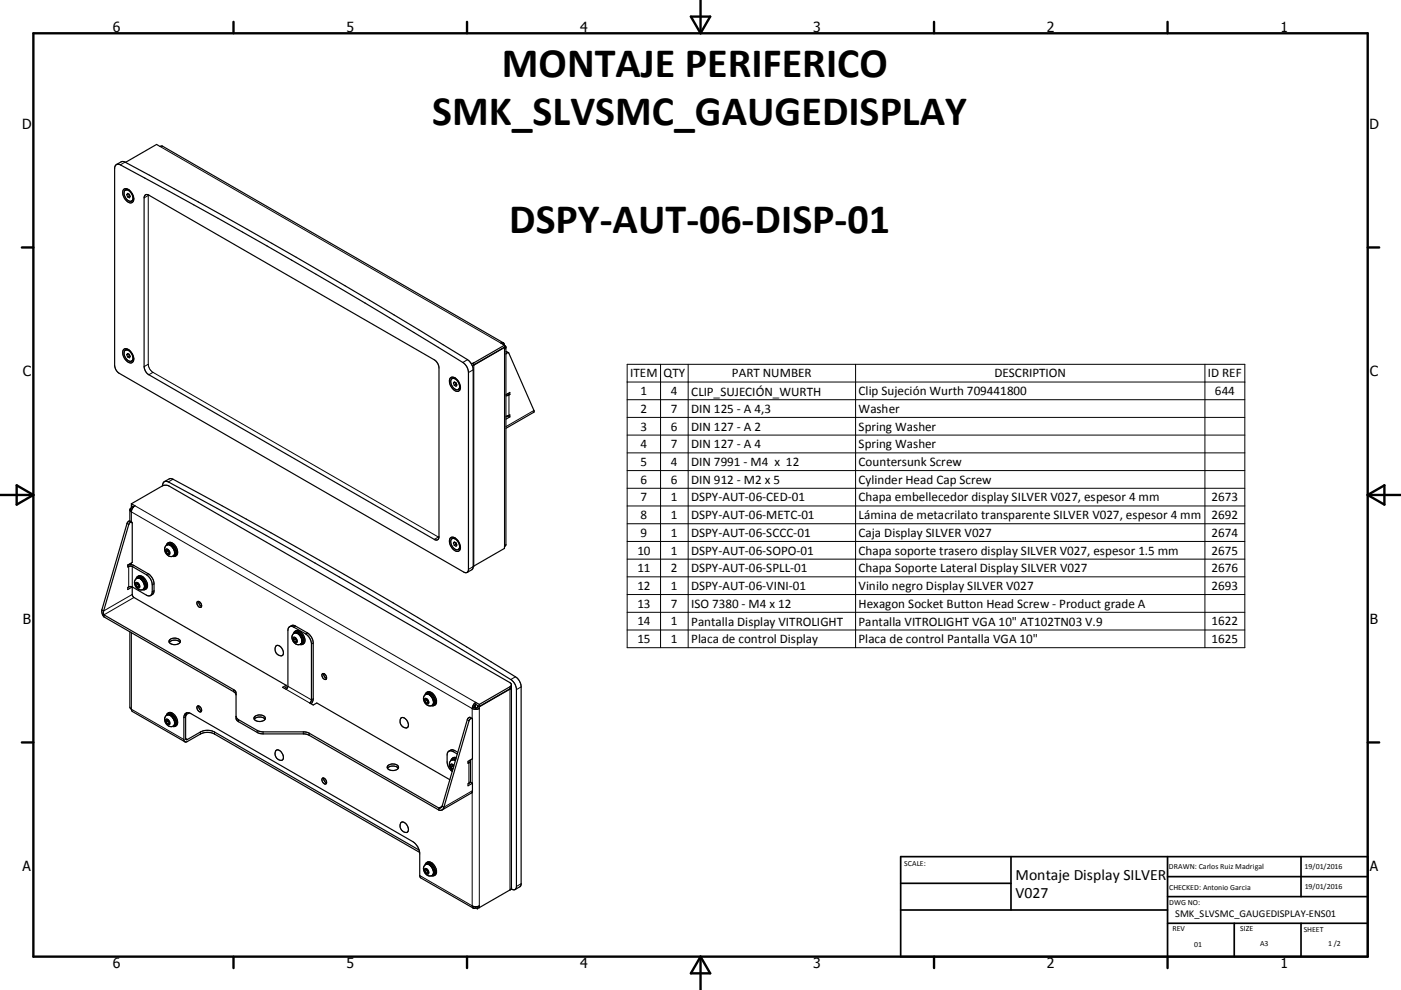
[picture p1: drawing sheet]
<svg xmlns="http://www.w3.org/2000/svg" width="420mm" height="297mm" viewBox="0 0 420 297" stroke-linecap="round" stroke-linejoin="round" font-family="sans-serif">
<g fill="none" stroke="#000" stroke-width=".36">
<path d="M34.7 49.5l.9-.2a1738.8 1738.8 0 0 1 103.7 59.9 3.8 3.8 0 0 1 1.1 2.6v59a.85 .85 0 0 1-.4 .9 .85 .85 0 0 1-1-.1l-103.2-59.6a3.1 3.1 0 0 1-1.4-2.4v-59.1zM34.9 49.4l1.6-.9h.5a1724.7 1724.7 0 0 1 103.7 59.8 4.1 4.1 0 0 1 1.2 2.7v59l-.4 .9-1.5 .8M37.1 56.8a2.04 2.04 0 0 1 2.7 1.6 1.57 1.57 0 0 1-.6 2.5 3 3 0 0 1-2.1-4.1zM37.3 57.3a1.3 1.3 0 0 1 2.1 .7 1.4 1.4 0 0 1-.3 2.4 2.56 2.56 0 0 1-1.8-3.1zM37.6 48.7l9.3-5.4 1.1 .6h.7l102.2 59M38 58.4l.3-.4 .5 .3 .2 .7-.2 .3-.5-.2M38 58.4l.3 .7M38.5 58.1l-.5 .3M38.6 56.9l-.4-.1-.6 .3M38.6 58.2l.2 .6M38.8 58.8h.2M38.8 58.8l-.5 .3"/>
<path d="M40.1 59.5l-.6 .8M43.5 58.5l.4-.2 .7 .3 85.6 49.4a3.1 3.1 0 0 1 1.4 2.4v50.6a.85 .85 0 0 1-.4 .9 .85 .85 0 0 1-1-.1l-85.6-49.4a3 3 0 0 1-1.4-2.4v-50.6zM37.1 104.8a2.04 2.04 0 0 1 2.7 1.6 1.58 1.58 0 0 1-.6 2.5 3 3 0 0 1-2.1-4.1zM37.3 105.3a1.43 1.43 0 0 1 2.2 1 1.23 1.23 0 0 1-.4 2.1 2.56 2.56 0 0 1-1.8-3.1zM38 106.4l.3-.3 .5 .2 .2 .7-.2 .3-.5-.2M38 106.4l.3 .7M38.5 106.2l-.5 .2M38.6 104.9h-.6l-.4 .2M38.6 106.3l.2 .5M38.8 106.8h.2M38.8 106.8l-.5 .3M40.1 107.5l-.6 .8"/>
<path d="M135 113.4a2.15 2.15 0 0 1 2.9 1.9 1.32 1.32 0 0 1 .1 1.3 1.32 1.32 0 0 1-1.1 .8 3.1 3.1 0 0 1-1.9-4zM135.4 113.7a1.98 1.98 0 0 1 2.4 2.1 .92 .92 0 0 1-.5 1.1 .92 .92 0 0 1-1.2-.4 2.33 2.33 0 0 1-.7-2.8zM136 114.9l.2-.3 .5 .3 .3 .6-.3 .4-.5-.3M136 114.9l.2 .7M136.4 114.7l-.4 .2M136.6 113.5l-.5-.1-.6 .2M136.6 114.8l.1 .5M136.7 115.3h.2M136.7 115.3l-.5 .3M138 116l-.2 .6-.4 .3M142 109.5l-.4 .2M150.2 102.9a.65 .65 0 0 1 .7 0 .65 .65 0 0 1 .3 .7z"/>
<path d="M151.2 104.2h.1M151.2 103.6l.5 .5v59.4l-.5 .5v.5l-9.3 5.4M151.2 104.2l-9.6 5.5M151.2 103.6v1.2l.5-.6M151.2 103.6l-9.2 5.3-.7 .2M151.7 105.5l.7 .3M152.3 118l.5 .3M152.5 105.8h-.4l-.4 .4M152.5 105.8l7.6 17.3-.1 .6M152.8 118.3l-1.1 .5M152.8 118.3v-.6l-1.1 .7M151.7 124.9l1.1-.4v.6"/>
<path d="M152.3 124.8l-.6 .4M152.3 124.7v.1M152.3 124.8l.5 .3M152.8 125.1l-1.1 .7M160 123.7l-8.3 4.8M39 156.3l-.5 .1-.4 .7-7.6 25.9M39 156.3l.5 .3M39.4 151.1v.6l.6 .4M39.4 151.8v.6M39.4 151.1l1.1 .6-.6 .5M39.4 151.8l.5 .3M39.4 152.4l.3 .1"/>
<path d="M39.4 152.4l-.4 .5-.1 3.4M39.5 151.8h-.1M39.5 156.6l.2 .4v11.7l-1.4 .8v.6l.8-.3 .6 .2 4.2 2.4a3.9 3.9 0 0 1 1.7 3.1v2.3l-.4 .8M39.5 156.6l-.6 .2-.3 .6-7.5 25.9M39.9 152.2l-.5 1.4-.4-.6M39.9 152.1v.1M40 152.1h-.1M48.8 145.7a1.07 1.07 0 0 1 .4-1.2 1.07 1.07 0 0 1 1.3 .1 1884 1884 0 0 1 102.9 59.4l.9 1.2 .5 1.4v59.6a.86 .86 0 0 1-.5 .7 .86 .86 0 0 1-.9-.2M48.8 145.7l-9.4 5.4M48.8 145.7l1.1-.1 .8 .2 102.2 59 .4 .6M49.3 144.5l1.6-.9h.5a1743.2 1743.2 0 0 1 103.7 59.9 4.1 4.1 0 0 1 1.1 2.6v59l-.2 .8-1.6 1M38.3 169.6h1.7l4.4 2.5a3.9 3.9 0 0 1 1.8 3.1l-.1 2.7-.4 .5-.9 .4-.7-.1-4.4-2.6"/>
<path d="M38.3 176.2l.8-.2 .6 .1-1.4 .8zM38.9 169.1v.3M39.7 176.1v2.4l.5 .8 45.6 26.3M40.8 173.7a1.05 1.05 0 0 1 .8-.9 1.05 1.05 0 0 1 1.1 .5 2.38 2.38 0 0 1 .7 3.6h-.7M40.8 175.6v-.6h.5l.4 .5v.6l-.4 .1M40.8 175.6l.5 .6M41.1 173.5a1.93 1.93 0 0 0-.5 2.4 1.93 1.93 0 0 0 2.4 .9M41.1 173.5l.6-.1 .5 .2M41.2 173a1.76 1.76 0 0 1 2.6 1.1 1.73 1.73 0 0 1-.3 2.8M41.3 175.3l.4 .6M41.3 175.3l-.5 .3M41.3 175v.3"/>
<path d="M41.7 175.9l-.4 .3M42.2 173.6a2.9 2.9 0 0 1 1.2 2.2M42.3 173.7l.1-.3a2.28 2.28 0 0 1 .9 3.2l-.3 .2M42.3 173.3v.4M42.3 173.3l-.1 .3M42.3 173.7a3.2 3.2 0 0 1 1.1 2.1M42.3 173.3l-.6-.1-.6 .3M43.1 176.6l-.1 .2M43.3 176.3l-.2 .3M43.4 175.8l-.1 .5M49.8 163.6a1.04 1.04 0 0 1 .9-.8 1.04 1.04 0 0 1 1 .5 2.73 2.73 0 0 1 .9 3.5l-.9 .1M49.8 163.6a2.02 2.02 0 0 0-.1 2.3 2.02 2.02 0 0 0 2 1"/>
<path d="M49.9 165.6v-.6h.4l.5 .5v.6h-.5M49.9 165.6l.4 .5M50.1 163.5l.4-.1 .7 .2M50.1 163.5l-.3 .1M50.3 163a1.96 1.96 0 0 1 2.7 1.4 1.66 1.66 0 0 1-.5 2.5M50.3 165.3l.5 .6-.5 .2M50.3 165.3l-.4 .3M50.3 165v.3M51.2 163.6a2.81 2.81 0 0 1 1.2 2.7M51.3 163.7l.2-.3a2.28 2.28 0 0 1 .9 3.2l-.4 .1M51.3 163.3v.4M51.3 163.3l-.1 .3"/>
<path d="M51.3 163.7l.2 .2a2.77 2.77 0 0 1 .9 2.3M51.3 163.3l-.5-.1-.7 .3M52 166.7l-.3 .2M52.2 166.6l-.2 .1M52.4 166.3l-.2 .3M52.4 166.2l-.2 .4M135 161.4a2.15 2.15 0 0 1 2.9 1.9 1.3 1.3 0 0 1 .1 1.3 1.3 1.3 0 0 1-1.1 .8 3.1 3.1 0 0 1-1.9-4zM135.4 161.7a1.98 1.98 0 0 1 2.4 2.1 .92 .92 0 0 1-.5 1.1 .92 .92 0 0 1-1.2-.4 2.31 2.31 0 0 1-.7-2.8zM136 162.9l.2-.3 .5 .3 .3 .6-.3 .4-.5-.3M136 162.9l.2 .7M136.4 162.7l-.4 .2M136.6 161.5l-.6-.1-.5 .2"/>
<path d="M136.6 162.8l.1 .5M136.7 163.3l.2 .1M136.7 163.3l-.5 .3M138 164l-.2 .6-.4 .3M30.5 183a2.54 2.54 0 0 0 .7 2.1M30.5 183l.6 .3M31.1 183.3l.1 1.2M31.2 184.5v.6M31.2 184.5l39.1 22.5 .5 .9v7.6l.2 .5 .5 .5 6.4 3.6 13.4 .1 1.2 .3 39.1 22.5M31.2 185.1l38.8 22.4 .6 .5 .2 .5M38.9 189.6l.2 22.9 .6 1 15.7 9M50.8 192.7a2.25 2.25 0 0 1 3.2 0"/>
<path d="M51 191.9a2.03 2.03 0 0 1 3.1 .6 1.93 1.93 0 0 1-3.4-.1zM59.1 180.6a1.02 1.02 0 0 1 1.1 .4 1.02 1.02 0 0 1 0 1.2 1.29 1.29 0 0 1-1.1-1.6zM59.6 180.5v.1a1.38 1.38 0 0 0 .8 1.3M82.8 193.7a1.95 1.95 0 0 1 1.8 3 1.89 1.89 0 0 1-1.9-.9 1.89 1.89 0 0 1 .1-2.1zM86.8 188l.9-.4 .7 .1 3.8 2.2a4 4 0 0 1 1.7 3v16.8l-.6 1.5M88 190.1a1.03 1.03 0 0 1 .9-.8 1.03 1.03 0 0 1 1 .5 2.6 2.6 0 0 1 .9 3.5l-.9 .1M88 190.1a2.03 2.03 0 0 0-.2 2.3 2.03 2.03 0 0 0 2.1 1M88 192v-.6h.5l.4 .6v.5l-.4 .1M88 192l.5 .6M88.3 189.9a2.2 2.2 0 0 1 1.9 3.3M88.3 189.9a1.77 1.77 0 0 1 2.5 1.5l.1 1.1-.7 .7M88.3 189.9l-.3 .2"/>
<path d="M88.5 189.4a1.96 1.96 0 0 1 2.6 1.5 1.63 1.63 0 0 1-.4 2.4M88.5 191.8l.4 .5M88.5 191.8l-.5 .2M88.5 191.5v.3M88.9 192.3l-.4 .3M90.2 193.2l-.3 .2M49.8 214.7a1.04 1.04 0 0 1 .9-.8 1.04 1.04 0 0 1 1 .5 2.72 2.72 0 0 1 .9 3.5h-.9M49.8 214.7a2.04 2.04 0 0 0-.1 2.2 2.04 2.04 0 0 0 2 1M49.9 216.6v-.6h.4l.5 .5v.6l-.5 .1M49.9 216.6l.4 .6M50.1 214.5l1.1 .2M50.1 214.5l-.3 .2"/>
<path d="M50.3 214a1.96 1.96 0 0 1 2.7 1.5 1.67 1.67 0 0 1-.5 2.4M50.3 216.4l.5 .5M50.3 216.4l-.4 .2M50.3 216.1v.3M50.8 216.9l-.5 .3M51.2 214.7a2.86 2.86 0 0 1 1.2 2.4M51.3 214.4v.3M51.3 214.7l.2-.3a2.28 2.28 0 0 1 .9 3.2l-.4 .2M51.3 214.4l-.1 .3M51.3 214.7a2.96 2.96 0 0 1 1.1 2.4M51.3 214.4l-.5-.2-.7 .3M52 217.8l-.3 .1"/>
<path d="M52.2 217.7l-.2 .1M52.4 217.3l-.2 .4M52.4 217.1v.2M55.8 214.4l-.1 .2M55.9 214.1l-.1 .3M55.9 214.1v.1M55.9 214l-.2 1v6.8l.5 .1 3.9-2.3a4.5 4.5 0 0 1 4.2 0l61.3 35.4M56 213.9l-.1 .1M56.7 213.9l-.9 .5M59.1 211.9a1.02 1.02 0 0 1 1.1 .5 1.02 1.02 0 0 1 0 1.2 1.31 1.31 0 0 1-1.1-1.7zM59.6 211.8l.2 1 .6 .5M70.8 214.9l.3 .7 .4 .3 5.8 3.4 .9 .2 13.1 .1 .9 .1 39.4 22.7"/>
<path d="M76.2 215.8a2.25 2.25 0 0 1 3.3 0M76.4 214.9a2 2 0 0 1 3.1 .6 1.95 1.95 0 0 1-3.3-.1zM85.8 205.6l-1.1 .6 1.1 .6 .5-.9v-16.7a1.07 1.07 0 0 1 .5-1.2 1.07 1.07 0 0 1 1.3 .1l3.5 2.1a4.1 4.1 0 0 1 1.8 2.7v17.2l-.6 .8 1.1 .6 1.1-.6 39.9 23M85.8 205.6v.6l-.6 .3M96.7 202.1a1.08 1.08 0 0 1 1 .6 1.08 1.08 0 0 1-.1 1.2 1.22 1.22 0 0 1-.9-1.8zM97.1 202.1l.1 .8 .7 .6M120.3 215.3a1.94 1.94 0 0 1 1.8 1 1.94 1.94 0 0 1-.1 2 1.9 1.9 0 0 1-1.8-.9 1.9 1.9 0 0 1 .1-2.1zM127.4 208.4a1.05 1.05 0 0 1 .9-.8 1.05 1.05 0 0 1 1.1 .5 2.66 2.66 0 0 1 .8 3.5l-.9 .1M127.5 210.4v-.6h.4l.5 .5v.6l-.5 .1M127.5 210.4l.4 .6M127.7 208.3a1.9 1.9 0 0 0-.3 2.6 1.9 1.9 0 0 0 2.7 .3 2.45 2.45 0 0 0-1-3l-.2 .3M127.9 207.8a1.94 1.94 0 0 1 2.7 1.4 1.61 1.61 0 0 1-.5 2.5"/>
<path d="M127.9 210.1l.5 .6M127.9 210.1l-.4 .3M128 209.8l-.1 .3M128.3 208.2l-.6 .1M128.3 208.2l.5 .2M128.4 210.7l-.5 .3M128.8 208.4l.2 .2M128.9 208.1v.4M128.9 208.1l-.1 .3M128.9 208.5a2.17 2.17 0 0 1 .8 3M128.9 208.1l-.5-.1-.7 .3M129.1 208.7l.6 .8 .3 1.1"/>
<path d="M141.5 215.5l-.8-.3-.6 .7-7.5 26M141.6 212.6l.9 .2 1.2-.2M142.1 212.2l-.5 .4M142.1 212.2h1.1M142.6 210.7l1.1 .6M142.6 211.3l1.1 .6M142.6 210.7v.6M142.6 211.3l-.5 .9M142.6 210.7l-.7 .7-.3 1.2M143.2 211.7l.5 .3M143.2 211.7v.5M143.2 212.2l.5 .4"/>
<path d="M143.2 211.7h.1M143.7 211.3v.6M143.7 212v.6M153.3 206.2l-.4 .5-9.2 5.3M153.3 205.4l.1 61.3M153.3 205.4l-.4 .6-9.2 5.3M153.3 206l-.4 .6-9.2 5.3M55.4 222.5l-.3-.6v-6.6a1.3 1.3 0 0 1 .7-1.3 1.3 1.3 0 0 1 1.5 .1l66.4 38.4a4.6 4.6 0 0 1 2.1 3.6v6.6l.2 .6 15.9 9.2M55.4 222.5l.6 .1 4.1-2.4a4.7 4.7 0 0 1 4.2 0l61.5 35.5M82.7 225.2a1.57 1.57 0 0 1 2.2 1.4 .98 .98 0 0 1-.2 1.4 .98 .98 0 0 1-1.4-.3 1.95 1.95 0 0 1-.6-2.5zM96.7 233.5a1.09 1.09 0 0 1 1 .5 1.09 1.09 0 0 1-.1 1.2 1.22 1.22 0 0 1-.9-1.7zM97.1 233.4l.1 .8 .7 .7"/>
<path d="M116.2 230.5a2.25 2.25 0 0 1 3.2 0M116.2 229.8a2.04 2.04 0 0 1 3.3 .4 1.96 1.96 0 0 1-3.4-.1zM134.6 225.4l1.1-.5 1.5 .8M135.2 230.1l.5 .5M135.5 228a1.91 1.91 0 0 0 .2 3.2M135.5 228l.4-.1 .6 .2M135.6 227.5l-.4 .7M135.6 227.5l1.1 .1M135.7 230.6h.1M135.7 229.8l.3 .3M135.7 229.8l-.5 .3M135.7 229.5v.3"/>
<path d="M135.9 230.6h-.2M136 229.9l-.3-.4h-.5v.6M136.6 227.8l-.6-.1-.5 .3M136.8 227.3l-.7-.1-.5 .3M137.1 226.2l-1.3-.7a1.09 1.09 0 0 0-1.2-.1 1.09 1.09 0 0 0-.6 1.1v2.1a3.8 3.8 0 0 0 1.6 2.9M140.6 235l-.3 .1v.6l1.3-.7M140.6 235l.5-.3 .5 .3M141 228v6.4l-.4 .6M141 228.3l-.7 .7v-.6l1.3-.8v-11.7a.42 .42 0 0 0-.4-.4 .42 .42 0 0 0-.4 .4l-7.7 26.3M141.6 235l-.1 2.8-8.9 5.2M120.3 246.7a1.94 1.94 0 0 1 1.7 3 1.91 1.91 0 0 1-1.8-.9 1.91 1.91 0 0 1 .1-2.1zM127.4 259.5a1.06 1.06 0 0 1 .9-.8 1.06 1.06 0 0 1 1.1 .5 2.66 2.66 0 0 1 .8 3.5h-.9"/>
<path d="M127.7 259.3a1.93 1.93 0 0 0-.4 2.5 1.93 1.93 0 0 0 2.4 .8M127.9 258.8a1.94 1.94 0 0 1 2.7 1.5 1.6 1.6 0 0 1-.5 2.4M128.3 259.2l-.6 .1M128.3 259.2l.5 .3M128.8 259.5l.2 .1M128.9 259.2v.3M128.9 259.5a2.96 2.96 0 0 1 1.1 2.6M128.9 259.5l.2-.3a2.28 2.28 0 0 1 .9 3.2l-.3 .2M128.9 259.2l-.1 .3M128.9 259.2l-.5-.2-.7 .3M129.1 259.8l.6 .7 .3 1.1M131.6 242.4v.6"/>
<path d="M132.6 243h-1M132.6 241.9l.5 .3M132.6 241.9l-.6 .5h-.4M133.1 242.2l-.5 .8M127.5 261.4v-.6h.4l.5 .6v.5l-.5 .1M127.5 261.4l.4 .6M127.9 261.2l.5 .5M127.9 261.2l-.4 .2M128 260.9l-.1 .3M128.4 261.7l-.5 .3M129.8 262.5l-.1 .1M130 262.1l-.2 .4"/>
<path d="M142.6 272v.4M142.6 272.4l.5 .3M143 272l.7-.2v.5M143 272h.1M143 272l-1.4-.2a.65 .65 0 0 0 .3 .6 .65 .65 0 0 0 .7 0M143.1 272v.7M143.2 272h.1M143.2 272l.5 .3M143.2 272h-.1M143.7 272.3l-.6 .4M152.9 267l-9.2 5.3M153.3 266.4l-.4 .6"/>
<path d="M153.3 266.1h.1M153.4 266.1h-.1M153.4 266.7l-.5 .3"/>
</g>
<g fill="none" stroke="#000" stroke-width=".3">
<path d="M37.5 48.6l-1.4 .9M44.4 58.7l-1.2 .7M44.4 58.5v50.8M48 43.9l102.2 59M44.4 109.3l-1.2 .7M44.4 109.3a3.1 3.1 0 0 0 1.5 2.4M45.9 111.7l-1.3 .7M45.9 111.7l85.5 49.4M140.2 107.9l-1.5 .8M141.9 111l-1.5 .8M142 109.5v.1M142 108.9v60.9"/>
<path d="M150.7 102.8v.5M151.2 104.8v59.2M151.2 104.2l.4 .2M152.1 118.2l.5 .3v6.1M188 109.3h185.2v85h-185.2zM188 114.6h185.2M188 119.9h185.2M198 109.3v85M206.3 109.3v85M256.5 109.3v85M361.2 109.3v85M160.1 123.1l-8.4 4.9"/>
<path d="M188 125.2h185.2M188 130.5h185.2M188 135.9h185.2M38.1 157.1l.5 .3M39 152.7l.5 .3M39.4 156.6v-3l102.2 59v3M40.5 151.7l102.1 59M51.9 143.8l-1.4 .8M188 141.2h185.2M188 146.5h185.2M188 151.8h185.2M188 157.1h185.2"/>
<path d="M38.3 169.8l.3 .2v6.1M39.4 168.9v.5M39.7 178.3l-8.6 5M40.2 169.7l-.5 .3v6.1M40.2 179.3l-9 5.2M40.7 174.8a.94 .94 0 0 1 1 .5 .94 .94 0 0 1-.1 1.1 1.29 1.29 0 0 1-.9-1.6zM41 173.5a2.29 2.29 0 0 1 2.2 2.8l-.3 .5M44.4 172.1l-.5 .3M46.2 177.2l-.6 .3M46.2 175.2l-.6 .3M49.7 164.8a1 1 0 0 1 1.1 .5 1 1 0 0 1-.1 1.1 1.2 1.2 0 0 1-1-1.6zM50 163.5a2.21 2.21 0 0 1 1.9 3.3"/>
<path d="M131.4 161.1l-1.2 .7M131.4 161.1l.2 .1M141.9 170l-1.5 .8M188 162.4h185.2M188 167.8h185.2M188 173.1h185.2M188 178.4h185.2M39.4 189.8v23l15.7 9.1M88 191.2a.99 .99 0 0 1 1 .5 .99 .99 0 0 1-.2 1.2 1.21 1.21 0 0 1-.8-1.7zM88.2 189.9a2.21 2.21 0 0 1 1.9 3.4M88.6 187.8l-.5 .3M92.2 189.9l-.6 .3"/>
<path d="M93.9 192.9l-.5 .4M188 183.7h185.2M188 189h185.2M49.7 215.9a1 1 0 0 1 1.1 .4 1 1 0 0 1-.1 1.1 1.2 1.2 0 0 1-1-1.5zM50 214.5a2.21 2.21 0 0 1 1.9 3.3M55.7 215l-.6 .3M60.1 219.6v.6M64.3 219.6v.6M70 206.9v.6M71.5 215.9v.6M77.1 219.1v.6M78.9 219.6v.6"/>
<path d="M85.8 206.8l7 4.1M86.3 205.9l7.1 4.1 .5-.3M90.9 219.6v.6M92.7 220v.6M127.3 209.6l.1-.1a1.06 1.06 0 0 1 1 .6 1.06 1.06 0 0 1-.1 1.1 1.2 1.2 0 0 1-1-1.6zM127.6 208.3a2.2 2.2 0 0 1 1.9 3.3M140.1 215.9l.5 .3M142.1 211.2v1l.9 .6M142.6 211.4v1M143.7 212.6v59.2M152.8 206.7l.1 60.3M152.9 206v.6"/>
<path d="M154.5 203.1l-1.4 .8M156.2 206.1l-1.4 .8M55.7 221.5l.5 .4M135.4 228l.5-.1 .6 .3M136.1 229.7a.6 .6 0 0 0-.9-.4 .6 .6 0 0 0 0 1l.5 .6M136.3 225.2l-.5 .3M140.3 228.7l.3 .2v6.1M141.6 237.6v34.2l-15.8-9.1M141.6 227.7v7.2M141.6 237.2l-8.5 5M127.6 259.3a2.21 2.21 0 0 1 1.9 3.3M132.6 241.9l-1 .5"/>
<path d="M127.3 260.7a.95 .95 0 0 1 1.1 .4 .95 .95 0 0 1-.2 1.2 1.29 1.29 0 0 1-.9-1.6zM142.1 272v.5M156.2 265.1l-1.4 .8"/>
</g>
<g fill="none" stroke="#000" stroke-width=".71">
<path d="M10 10h400v277h-400zM70 6.6v3.4M140 6.6v3.4M207.1 5h5.8l-2.9 5zM210 0v10M280 6.6v3.4M350 6.6v3.4M6.6 74.2h3.4M410 74.2h3.5M0 148.5h10M5 145.6l5 2.9-5 2.9zM410 148.5h10.1"/>
<path d="M410 148.5l5.1-2.9v5.8zM6.6 222.7h3.4M410 222.7h3.5M70 287v3.4M140 287v3.4M210 287v10M210 287l2.9 5h-5.8zM280 287v3.4M350 287v3.4"/>
</g>
<path d="M270 257h140v30h-140zM303.1 257v16M350 257v30M390.1 257v12M270 265h33.1M270 273h80M350 277h60M350 269h60M350 263h60M370 277v10M390.1 277v10" fill="none" stroke="#000" stroke-width=".51"/>
<g font-size="12.6">
<text x="150.5" y="23.2">MONTAJE PERIFERICO</text>
<text x="129.5" y="37.6">SMK_SLVSMC_GAUGEDISPLAY</text>
<text x="152.7" y="70">DSPY-AUT-06-DISP-01</text>
</g>
<g font-size="4.7">
<text x="304.5" y="263.9">Montaje Display SILVER</text>
<text x="304.5" y="269.3">V027</text>
</g>
<g font-size="4.2">
<text x="33.9" y="9.6">6</text>
<text x="103.9" y="9.6">5</text>
<text x="173.9" y="9.6">4</text>
<text x="243.8" y="9.6">3</text>
<text x="313.9" y="9.6">2</text>
<text x="383.9" y="9.6">1</text>
<text x="6.7" y="38.7">D</text>
<text x="410.5" y="38.7">D</text>
<text x="6.9" y="112.9">C</text>
<text x="410.7" y="112.9">C</text>
<text x="6.9" y="187.1">B</text>
<text x="410.7" y="187.1">B</text>
<text x="6.8" y="261.4">A</text>
<text x="410.7" y="261.4">A</text>
<text x="33.9" y="290.4">6</text>
<text x="103.9" y="290.4">5</text>
<text x="173.9" y="290.4">4</text>
<text x="243.8" y="290.4">3</text>
<text x="313.9" y="290.4">2</text>
<text x="383.9" y="290.4">1</text>
</g>
<g font-size="3.9">
<text x="189" y="113.2">ITEM</text>
<text x="199" y="113.2">QTY</text>
<text x="219.5" y="113.2">PART NUMBER</text>
<text x="298.1" y="113.2">DESCRIPTION</text>
<text x="362.1" y="113.2">ID REF</text>
<text x="192" y="118.5">1</text>
<text x="201.2" y="118.5">4</text>
<text x="207.3" y="118.9">CLIP_SUJECIÓN_WURTH</text>
<text x="257.4" y="118.6">Clip Sujeción Wurth 709441800</text>
<text x="364.2" y="118.5">644</text>
<text x="192" y="123.9">2</text>
<text x="201.2" y="123.9">7</text>
<text x="207.3" y="123.9">DIN 125 - A 4,3</text>
<text x="257.4" y="124">Washer</text>
<text x="192" y="129.2">3</text>
<text x="201.2" y="129.2">6</text>
<text x="207.3" y="129.2">DIN 127 - A 2</text>
<text x="257.4" y="129.2">Spring Washer</text>
<text x="192" y="134.5">4</text>
<text x="201.2" y="134.5">7</text>
<text x="207.3" y="134.5">DIN 127 - A 4</text>
<text x="257.4" y="134.5">Spring Washer</text>
<text x="192" y="139.8">5</text>
<text x="201.2" y="139.8">4</text>
<text x="207.3" y="139.8">DIN 7991 - M4 x 12</text>
<text x="257.4" y="139.9">Countersunk Screw</text>
<text x="192" y="145.1">6</text>
<text x="201.2" y="145.1">6</text>
<text x="207.3" y="145.1">DIN 912 - M2 x 5</text>
<text x="257.4" y="145.2">Cylinder Head Cap Screw</text>
<text x="192" y="150.4">7</text>
<text x="192" y="155.7">8</text>
<text x="201.2" y="150.4">1</text>
<text x="201.2" y="155.7">1</text>
<text x="207.3" y="150.4">DSPY-AUT-06-CED-01</text>
<text x="207.3" y="155.7">DSPY-AUT-06-METC-01</text>
<text x="257.4" y="150.5">Chapa embellecedor display SILVER V027, espesor 4 mm</text>
<text x="257.4" y="155.8">Lámina de metacrilato transparente SILVER V027, espesor 4 mm</text>
<text x="363.2" y="150.4">2673</text>
<text x="363.2" y="155.7">2692</text>
<text x="192" y="161">9</text>
<text x="201.2" y="161">1</text>
<text x="207.3" y="161">DSPY-AUT-06-SCCC-01</text>
<text x="257.4" y="161.1">Caja Display SILVER V027</text>
<text x="363.2" y="161">2674</text>
<text x="191.1" y="166.4">10</text>
<text x="201.2" y="166.4">1</text>
<text x="207.3" y="166.4">DSPY-AUT-06-SOPO-01</text>
<text x="257.4" y="166.5">Chapa soporte trasero display SILVER V027, espesor 1.5 mm</text>
<text x="363.2" y="166.4">2675</text>
<text x="191.1" y="171.6">11</text>
<text x="201.2" y="171.7">2</text>
<text x="207.3" y="171.7">DSPY-AUT-06-SPLL-01</text>
<text x="257.4" y="171.7">Chapa Soporte Lateral Display SILVER V027</text>
<text x="363.2" y="171.7">2676</text>
<text x="191.1" y="177">12</text>
<text x="201.2" y="177">1</text>
<text x="207.3" y="177">DSPY-AUT-06-VINI-01</text>
<text x="257.4" y="177">Vinilo negro Display SILVER V027</text>
<text x="363.2" y="177">2693</text>
<text x="191.1" y="182.3">13</text>
<text x="201.2" y="182.3">7</text>
<text x="207.3" y="182.3">ISO 7380 - M4 x 12</text>
<text x="257.4" y="182.4">Hexagon Socket Button Head Screw - Product grade A</text>
<text x="191.1" y="187.6">14</text>
<text x="201.2" y="187.6">1</text>
<text x="207.3" y="187.7">Pantalla Display VITROLIGHT</text>
<text x="257.4" y="187.7">Pantalla VITROLIGHT VGA 10&quot; AT102TN03 V.9</text>
<text x="363.2" y="187.6">1622</text>
<text x="191.1" y="192.9">15</text>
<text x="201.2" y="192.9">1</text>
<text x="207.3" y="193">Placa de control Display</text>
<text x="257.4" y="193">Placa de control Pantalla VGA 10&quot;</text>
<text x="363.2" y="193">1625</text>
</g>
<text font-size="3.1" x="352.3" y="275">SMK_SLVSMC_GAUGEDISPLAY-ENS01</text>
<g font-size="2.4">
<text x="271.1" y="259.7">SCALE:</text>
<text x="350.4" y="260.8">DRAWN: Carlos Ruiz Madrigal</text>
<text x="391.1" y="260.6">19/01/2016</text>
<text x="350.5" y="267">CHECKED: Antonio Garcia</text>
<text x="391.2" y="266.7">19/01/2016</text>
<text x="350.5" y="271.4">DWG NO:</text>
<text x="351.5" y="279.3">REV</text>
<text x="371.9" y="279.4">SIZE</text>
<text x="390.9" y="279.6">SHEET</text>
<text x="358.1" y="284.1">01</text>
<text x="377.8" y="283.9">A3</text>
<text x="398.2" y="283.8">1 /2</text>
</g>
</svg>
